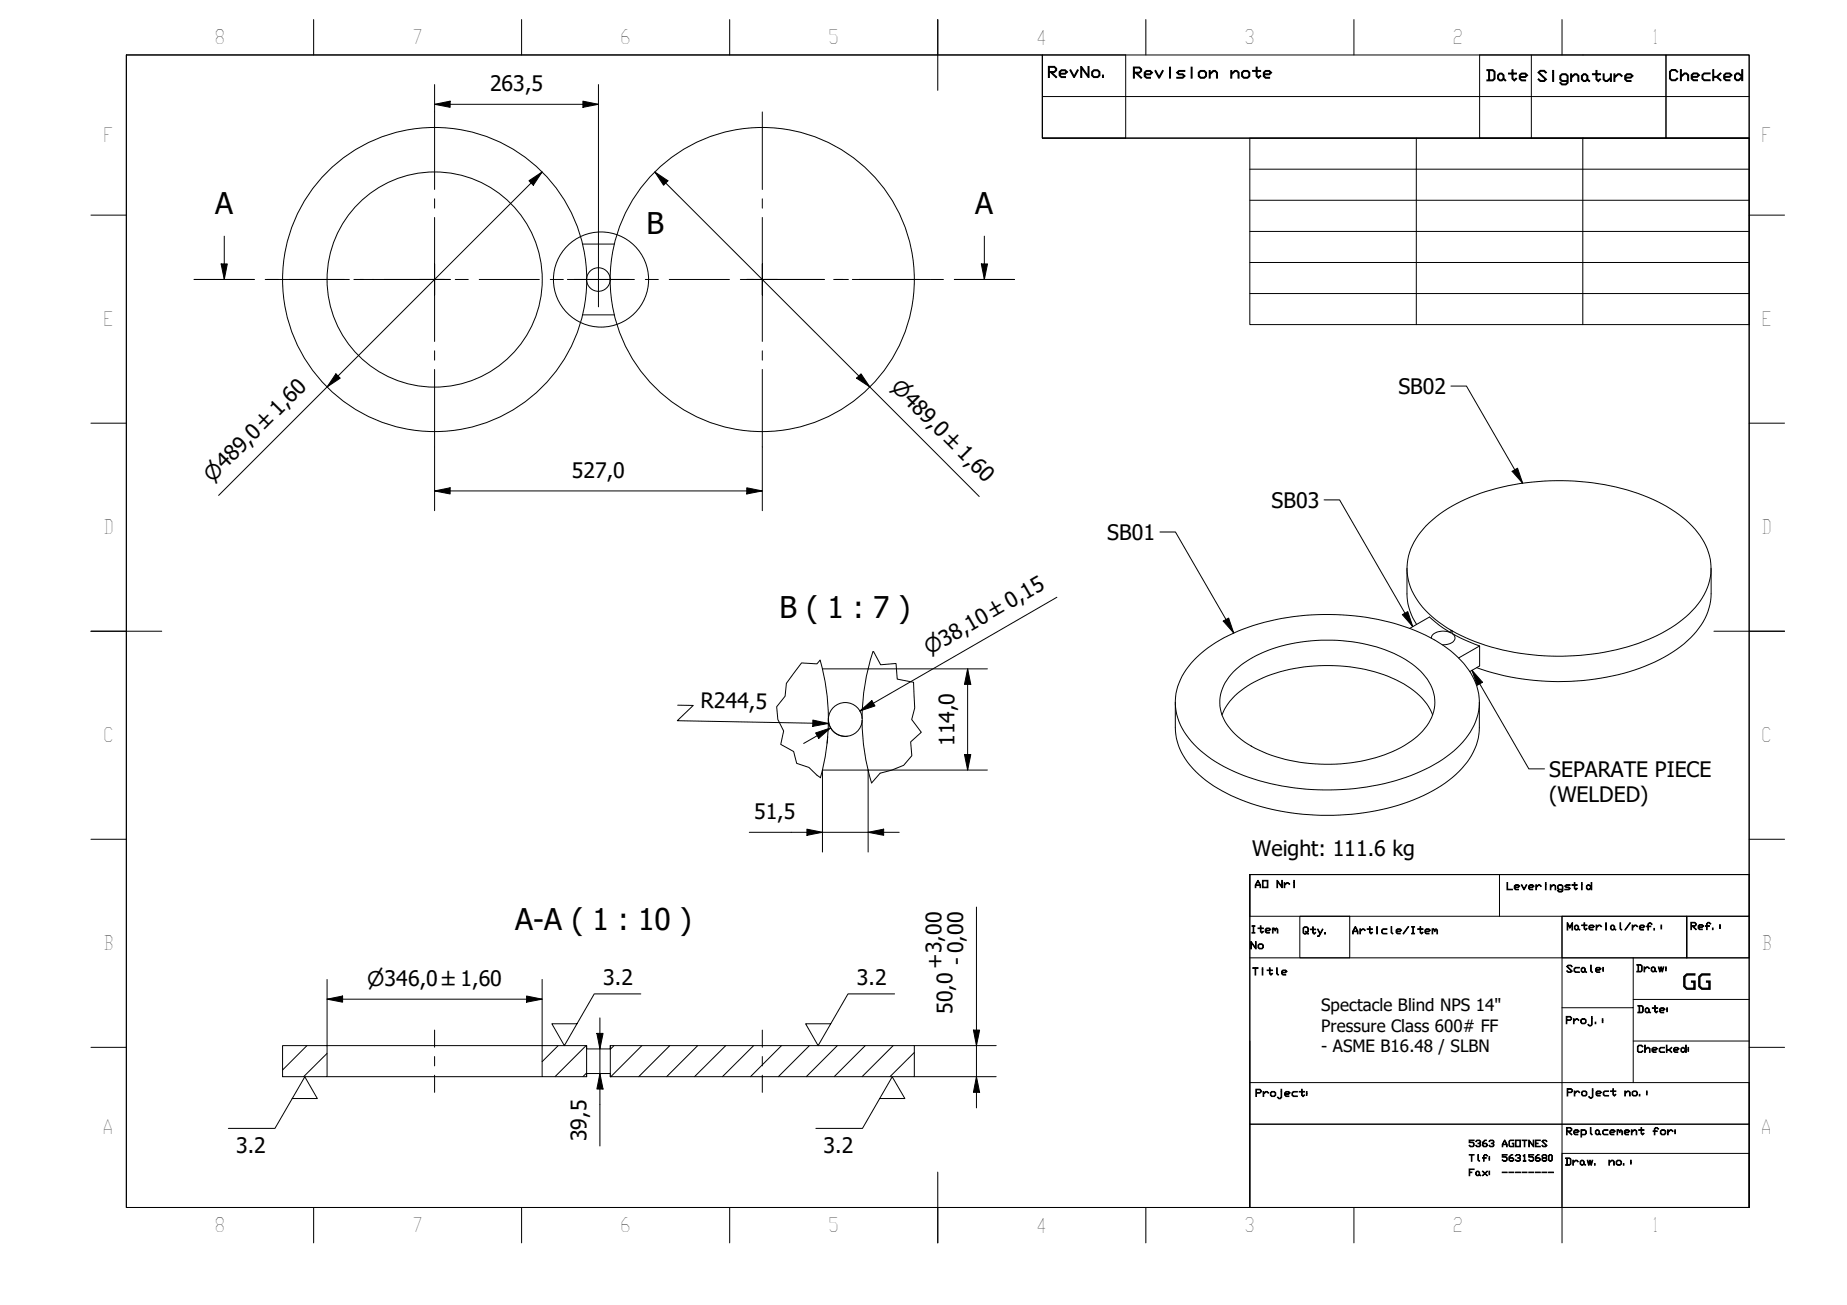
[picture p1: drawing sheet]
<svg xmlns="http://www.w3.org/2000/svg" width="297mm" height="210mm" viewBox="0 0 297 210" stroke-linecap="round" stroke-linejoin="round" font-family="sans-serif">
<!-- layer: Hatch (ISO) -->
<g fill="none" stroke="#000" stroke-width=".16">
<path d="M49.4 168.2l-4 3.9M52.6 169.4l-3.8 3.8M89.8 168.2l-2.6 2.6M94.3 168.2l-5 5M94.3 172.6l-.6 .6M98.7 168.2l-.6 .6M103.2 168.2l-5 5M107.7 168.2l-5 5M112.2 168.2l-5 5M116.7 168.2l-5 5M121.2 168.2l-5 5M125.7 168.2l-5 5"/>
<path d="M130.2 168.2l-5 5M134.7 168.2l-5 5M139.1 168.2l-4.9 5M143.6 168.2l-5 5M147 169.3l-3.9 3.9"/>
</g>
<!-- layer: Visible (ISO) -->
<g fill="none" stroke="#000" stroke-width=".16">
<path d="M93.7 39.3h5.1M93.7 50.6h5.1M94.3 44.8v.3M98.1 44.8a1.89 1.89 0 0 0-1.9-1.7 1.89 1.89 0 0 0-1.9 1.7 24.5 24.5 0 0 0-34.4-22.1 24.5 24.5 0 0 0-6.4 40.4 24.5 24.5 0 0 0 39.6-10.3 24.4 24.4 0 0 0 1.3-7.7 1.89 1.89 0 0 0 1.8 1.8 1.89 1.89 0 0 0 1.9-1.8M98.1 44.8a24.5 24.5 0 0 1 36.2-21.3 24.5 24.5 0 0 1 1.7 41.9 24.5 24.5 0 0 1-37.8-18.3l-.1-2M98.1 44.8v.3M226.3 91.4v4.1a9.1 9.1 0 0 0 1.5 4.9M275.2 91.4v4.1a10.6 10.6 0 0 1-4.4 8.1 29.5 29.5 0 0 1-15.3 5.8 40.4 40.4 0 0 1-18-2M131.9 106.2a34.9 34.9 0 0 1 1.3 9.3M132.3 107.6h7.3M133.2 115.9a34.9 34.9 0 0 1-1.3 9.2M133.2 115.5a2.72 2.72 0 0 1 4.2-2.1 2.72 2.72 0 0 1 0 4.6 2.72 2.72 0 0 1-4.2-2.1"/>
<path d="M133.2 115.5v.4M138.6 115.9a34.9 34.9 0 0 0 1.6 10M140.4 104.8a34.9 34.9 0 0 0-1.8 10.7M189 112.9v4.1a10.4 10.4 0 0 0 4.3 8 29.5 29.5 0 0 0 15.3 5.9 37.6 37.6 0 0 0 21.8-3.7 13.9 13.9 0 0 0 7.2-7.9l.3-1.7v-4.7M192 106.2a24 24 0 0 1 12.3-6.3 39.5 39.5 0 0 1 24.9 2.2 16.2 16.2 0 0 1 7.9 7.3 8.9 8.9 0 0 1-1.8 9.9 23.5 23.5 0 0 1-11.8 6.5 39.2 39.2 0 0 1-25.9-2.1 15.6 15.6 0 0 1-8-7.6 9.1 9.1 0 0 1 2.4-9.9zM196.5 115a10.7 10.7 0 0 1 5.9-5.6 27.7 27.7 0 0 1 22.1 0 10.9 10.9 0 0 1 5.9 5.6M198.4 108.1a19.8 19.8 0 0 1 11.7-4.9 26.2 26.2 0 0 1 15.9 2.9 9.2 9.2 0 0 1 4.7 5.9 7.1 7.1 0 0 1-2.8 6.4 21.7 21.7 0 0 1-13.1 4.5 24.6 24.6 0 0 1-14.7-3.6 8 8 0 0 1-3.9-6.7 7.2 7.2 0 0 1 2.2-4.5zM226.7 101.1l3.2-1.9 1.6 1.4 1.8 1.2M233.3 101.8a2.59 2.59 0 0 0-3 .5l-.1 .4M233.3 101.4a14.1 14.1 0 0 1-6.6-7.5 9 9 0 0 1 2.2-8.8 24.1 24.1 0 0 1 12.7-6.8 39.7 39.7 0 0 1 24.2 2 17.5 17.5 0 0 1 8.3 6.9 8.8 8.8 0 0 1-1.5 10.5 24 24 0 0 1-12.7 6.8 39.2 39.2 0 0 1-24.9-2.3l-1.5-.7M233.5 101.5l-.2-.1v.4M233.5 101.9a.86 .86 0 0 1 .5 .9 .86 .86 0 0 1-.8 .7l-1.2 .2"/>
<path d="M233.5 101.9l2.1 1.1 2.4 .9M233.5 101.5v.4M234.6 105.8l3.4-1.9v3.2l-1.6 .9M132.3 123.9h7.3M45.4 168.2h7.2v5h-7.2zM52.6 168.2h34.6M52.6 173.2h34.6M87.2 168.2h7.1v5h-7.1zM94.3 168.2v.5h3.8v-.5M94.3 173.2v-.5h3.8v.5M98.1 168.2h48.9v5h-48.9zM98.1 173.2h.1"/>
<circle cx="69.9" cy="45" r="17.3"/>
</g>
<!-- layer: Break Line (ISO) -->
<path d="M131.9 106.2l-.5 .6-2.5-.2-2.4 3.3-.2 2.1-1.4 1.7 .2 2 .9 1.9-.4 2.1 2 1.2 .5 1.9 2 .6 1.9 1.7M140.4 104.8h.1l1.1 2.1 2.5-.2 .2 2.5 2.6 .5 .2 4.2-.5 1.8 1.6 2.1-1.7 1.5 .1 2.3-1.3 1.5-1.9 .8-1.9 .5-1.3 1.5" fill="none" stroke="#000" stroke-width=".16"/>
<!-- layer: Section Line (ISO) -->
<g fill="none" stroke="#000" stroke-width=".16">
<path d="M36.1 38v7M158.3 38v7M31.2 45h9.7M35.6 42.5h1l-.5 2.5zM42.7 45h2M46.5 45h9.7M57.9 45h2.1M61.8 45h9.7M73.2 45h2.1M77.1 45h9.6M88.5 45h2.1M92.4 45h9.6"/>
<path d="M103.8 45h2.1M107.6 45h9.7M119.1 45h2.1M122.9 45h9.7M134.3 45h2.1M138.2 45h9.7M149.6 45h2.1M153.5 45h9.7M157.8 42.5h1l-.5 2.5z"/>
</g>
<path d="M35.6 42.5h1l-.5 2.5zM157.8 42.5h1l-.5 2.5z" fill="#000"/>
<!-- layer: Detail Boundary (ISO) -->
<circle cx="96.7" cy="45" r="7.7" fill="none" stroke="#000" stroke-width=".16"/>
<!-- layer: BOXES -->
<g fill="none" stroke="#000" stroke-width=".16">
<path d="M167.6 8.8v6.7h113.7M167.6 15.5v6.7h113.7M167.6 8.8h13.4v13.4h-13.4zM238 8.8h29.9v13.4h-29.9zM246.3 8.8v13.4M267.9 8.8h13.4v13.4h-13.4zM201 140.7h80.3h-80.3v6.7h80.3v-6.7v53.5h-80.3zM201 154.1h80.3M209 147.4h8.1v6.7h-8.1zM241.2 140.7v6.7M251.2 147.4h20.1v6.7v-6.7h10v6.7h-30.1zM251.2 147.4v46.8v-8.7h30.1v8.7"/>
<path d="M262.7 154.1v8h-11.5M201 174.1h80.3v6.7h-80.3v13.4M201 167.4v13.4h80.3v13.4M262.7 162.1v12M262.7 160.8h18.6M262.7 167.4h18.6M201 194.2h80.3"/>
</g>
<!-- layer: BORDER -->
<g fill="none" stroke="#000" stroke-width=".16">
<path d="M20.3 8.8h261v185.4h-261zM50.4 3.1v5.7M83.9 3.1v5.7M117.3 3.1v5.7M150.8 3.1v11.4M184.3 3.1v5.7M217.7 3.1v5.7M251.2 3.1v5.7M14.6 34.6h5.7M281.3 34.6h5.7M14.6 68.1h5.7M281.3 68.1h5.7"/>
<path d="M14.6 101.5h11.4M275.6 101.5h11.4M14.6 135h5.7M281.3 135h5.7M14.6 168.5h5.7M281.3 168.5h5.7M50.4 194.2v5.7M83.9 194.2v5.7M117.3 194.2v5.7M150.8 188.5v11.4M184.3 194.2v5.7M217.7 194.2v5.7"/>
<path d="M251.2 194.2v5.7"/>
</g>
<!-- layer: 0 -->
<path d="M20.3 8.8h147.3v13.4h113.7v30h-80.3v-30h80.3v118.5h-80.3v53.5h-180.7zM201 27.2h80.3M201 32.2h80.3M201 37.2h80.3M227.8 22.2v30M254.6 22.2v30M201 42.2h80.3M201 47.2h80.3" fill="none" stroke="#000" stroke-width=".16"/>
<!-- layer: Centerline (ISO) -->
<path d="M69.9 165.7v2.7M69.9 169.9v1.5M69.9 172.9v2.8M122.6 165.7v2.7M122.6 169.9v1.5M122.6 172.9v2.8" fill="none" stroke="#000" stroke-width=".16"/>
<!-- layer: Center Mark (ISO) -->
<g fill="none" stroke="#000" stroke-width=".16">
<path d="M69.9 18v12.5M122.6 18v12.5M69.9 35v10v-2.5M69.9 32v1.5M96.2 40v9.4M122.6 35v10v-2.5M122.6 32v1.5M42.9 45h12.5M56.9 45h1.5M59.9 45h10h-2.5M69.9 47.4v-2.4v9.9M69.9 56.4v1.5"/>
<path d="M69.9 59.4v12.5M72.4 45h-2.5h2.5M91.2 45h10M120.1 45h2.5h-2.5M122.6 47.4v-2.4v9.9M122.6 56.4v1.5M122.6 59.4v12.5M125.1 45h-2.5h10M134.1 45h1.5M137.1 45h12.4"/>
</g>
<!-- layer: Dimension (ISO) -->
<g fill="none" stroke="#000" stroke-width=".16">
<path d="M69.9 16.8l2.5-.5v1zM69.9 13.6v4.4M69.9 16.8h26.3M93.7 16.3l2.5 .5-2.5 .5zM96.2 13.6v26.4M85.1 29.1l2.1-1.4-1.4 2.1zM87.2 27.7l-52 52M105.3 27.7l2.1 1.4-.7 .7zM105.3 27.7l52.2 52.2M54 60.1l.7 .7-2.1 1.4zM69.9 79l2.5-.5v1zM69.9 79h52.7"/>
<path d="M69.9 71.9v10.2M120.1 78.5l2.5 .5-2.5 .5zM122.6 71.9v10.2M137.8 60.8l.7-.7 1.4 2.1zM170 96.1l-31.7 18.3 2.2-1.3M109 113.4l2.5 .1-2.6 2.4 24.3 .5M130.7 115.8l2.5 .6-2.5 .4zM131.2 117.9l2.4-.8-1.9 1.7zM133.1 118.5l-.1 1M133.2 116.6v-1.1a2.73 2.73 0 0 0 3.1 2.9M133.6 117.1l-4.4 2.5M138.3 114.4l1.9-1.7 .5 .9z"/>
<path d="M139.6 107.6h19.2M155.6 107.6l.5 2.5h-1zM155.6 107.6v16.3M120.5 133.9h24.1M129.8 133.4l2.5 .5-2.5 .5zM132.3 123.9v13.1M139.6 133.9l2.5-.5v1zM155.1 121.4h1l-.5 2.5zM158.8 123.9h-19.2v13.1M52.6 157.5v10.7M87.2 157.5v10.7M157 145.9v32.3"/>
<path d="M52.6 160.7l2.5-.5v1zM52.6 160.7h34.6M84.7 160.2l2.5 .5-2.5 .5zM96 166.2h1l-.5 2.5zM96.5 172.7l.5 2.5h-1zM96.5 163.7v20.6M147 173.2h13.2M147 168.2h13.2M156.5 165.7h1l-.5 2.5zM157 173.2l.5 2.5h-1z"/>
</g>
<g fill="#000">
<path d="M69.9 16.8l2.5-.5v1zM93.7 16.3l2.5 .5-2.5 .5zM85.1 29.1l2.1-1.4-1.4 2.1zM105.3 27.7l2.1 1.4-.7 .7zM54 60.1l.7 .7-2.1 1.4zM69.9 79l2.5-.5v1zM120.1 78.5l2.5 .5-2.5 .5zM137.8 60.8l.7-.7 1.4 2.1zM130.7 115.8l2.5 .6-2.5 .4zM131.2 117.9l2.4-.8-1.9 1.7zM138.3 114.4l1.9-1.7 .5 .9zM155.6 107.6l.5 2.5h-1z"/>
<path d="M129.8 133.4l2.5 .5-2.5 .5zM139.6 133.9l2.5-.5v1zM155.1 121.4h1l-.5 2.5zM52.6 160.7l2.5-.5v1zM84.7 160.2l2.5 .5-2.5 .5zM96 166.2h1l-.5 2.5zM96.5 172.7l.5 2.5h-1zM156.5 165.7h1l-.5 2.5zM157 173.2l.5 2.5h-1z"/>
</g>
<!-- layer: Symbol (ISO) -->
<path d="M233.3 62.1h2.5l9.1 15.6M243.2 75.8l.9-.5 .8 2.4zM186.5 85.6h2.5l9.4 16.2M196.7 99.9l.9-.5 .8 2.4zM212.9 80.4h2.5l11.8 20.4M225.5 98.9l.9-.5 .8 2.4zM236.7 107.8l1.7 1.9-.8 .5zM236.7 107.8l9.2 15.9h2.5M103.1 159.9h-7.5l-4.8 8.3-2-3.5h4M143.9 159.9h-7.5l-4.8 8.3-2-3.5h4M47 176.7h4l-2-3.5-4.8 8.3h-7.5M141.5 176.7h4l-2-3.5-4.8 8.3h-7.5" fill="none" stroke="#000" stroke-width=".16"/>
<path d="M243.2 75.8l.9-.5 .8 2.4zM196.7 99.9l.9-.5 .8 2.4zM225.5 98.9l.9-.5 .8 2.4zM236.7 107.8l1.7 1.9-.8 .5z" fill="#000"/>
<g font-size="4.8">
<text x="34.6" y="34.5">А</text>
<text x="156.8" y="34.5">А</text>
<text x="104" y="37.6">B</text>
<text x="125.4" y="99.4">B ( 1 : 7 )</text>
<text x="82.8" y="149.5">А-А ( 1 : 10 )</text>
</g>
<g font-size="3.4">
<text x="78.8" y="14.6">263,5</text>
<text x="224.9" y="63.3">SB02</text>
<text x="92" y="76.8">527,0</text>
<text x="204.5" y="81.7">SB03</text>
<text x="178.1" y="86.8">SB01</text>
<text x="112.7" y="113.8" transform="rotate(1 112.7 113.8)">R244,5</text>
<text x="153.5" y="120" transform="rotate(-90 153.5 120)">114,0</text>
<text x="249.2" y="124.9">SEPARATE PIECE</text>
<text x="121.3" y="131.7">51,5</text>
<text x="249.2" y="129">(WELDED)</text>
<text x="201.4" y="137.6">Weight: 111.6 kg</text>
<text x="151.5" y="155.8" transform="rotate(-90 151.5 155.8)">+3,00</text>
<text x="155" y="155.2" transform="rotate(-90 155 155.2)">- 0,00</text>
<text x="97" y="158.4">3.2</text>
<text x="137.8" y="158.4">3.2</text>
<text x="270.5" y="159.1">GG</text>
<text x="153.2" y="163.1" transform="rotate(-90 153.2 163.1)">50,0</text>
<text x="38" y="185.5">3.2</text>
<text x="94.3" y="183.6" transform="rotate(-90 94.3 183.6)">39,5</text>
<text x="132.5" y="185.5">3.2</text>
</g>
<g font-size="3.3">
<text x="143.2" y="62.5" transform="rotate(45 143.2 62.5)">⌀489,0 ±1,60</text>
<text x="34.2" y="77.6" transform="rotate(-45 34.2 77.6)">⌀489,0 ±1,60</text>
<text x="149.5" y="105.4" transform="rotate(-30 149.5 105.4)">⌀38,10 ±0,15</text>
<text x="59.1" y="158.6">⌀346,0 ±1,60</text>
</g>
<g font-size="3.2">
<text x="34.5" y="7.1">8</text>
<text x="66.3" y="7.1">7</text>
<text x="99.7" y="7.1">6</text>
<text x="133.2" y="7.1">5</text>
<text x="166.6" y="7.2">4</text>
<text x="200.1" y="7.1">3</text>
<text x="233.6" y="7.1">2</text>
<text x="265.6" y="7.1">1</text>
<text x="16.6" y="22.9">F</text>
<text x="283.3" y="22.9">F</text>
<text x="16.6" y="52.5">E</text>
<text x="283.3" y="52.5">E</text>
<text x="16.6" y="86">D</text>
<text x="283.3" y="86">D</text>
<text x="16.6" y="119.4">C</text>
<text x="283.3" y="119.4">C</text>
<text x="16.6" y="152.9">B</text>
<text x="283.3" y="152.9">B</text>
<text x="16.5" y="182.4">A</text>
<text x="283.2" y="182.4">A</text>
<text x="34.5" y="198.2">8</text>
<text x="66.3" y="198.2">7</text>
<text x="99.7" y="198.2">6</text>
<text x="133.2" y="198.2">5</text>
<text x="166.6" y="198.3">4</text>
<text x="200.1" y="198.2">3</text>
<text x="233.6" y="198.2">2</text>
<text x="265.6" y="198.2">1</text>
</g>
<g font-size="2.7">
<text x="212.5" y="162.7">Spectacle Blind NPS 14&quot;</text>
<text x="212.5" y="166">Pressure Class 600# FF</text>
<text x="212.5" y="169.3">- ASME B16.48 / SLBN</text>
</g>
<g font-size="2.4">
<text x="168.4" y="12.4">RevNo.</text>
<text x="182.1" y="12.5">Revision</text>
<text x="197.7" y="12.5">note</text>
<text x="238.9" y="13">Date</text>
<text x="247.1" y="13.1">Signature</text>
<text x="268.3" y="12.9">Checked</text>
</g>
<g font-size="1.6">
<text x="201.7" y="142.8">AO</text>
<text x="205.2" y="142.8">Nri</text>
<text x="242.2" y="143.1">Leveringstid</text>
<text x="251.9" y="149.6">Material/ref.:</text>
<text x="271.8" y="149.5">Ref.:</text>
<text x="201" y="150.1">Item</text>
<text x="201" y="152.6">No</text>
<text x="209.4" y="150.2">Qty.</text>
<text x="217.4" y="150.2">Article/Item</text>
<text x="201.3" y="156.8">Title</text>
<text x="251.8" y="156.4">Scale:</text>
<text x="263.1" y="156.3">Draw:</text>
<text x="251.7" y="164.6">Proj.:</text>
<text x="263.2" y="162.9">Date:</text>
<text x="263.2" y="169.3">Checked:</text>
<text x="201.8" y="176.4">Project:</text>
<text x="251.9" y="176.3">Project</text>
<text x="261.2" y="176.3">no.:</text>
<text x="251.8" y="182.5">Replacement</text>
<text x="265.7" y="182.5">for:</text>
<text x="251.6" y="187.4">Draw.</text>
<text x="258.6" y="187.4">no.:</text>
</g>
<g font-size="1.5">
<text x="236.1" y="184.4">5363</text>
<text x="241.4" y="184.4">AGOTNES</text>
<text x="236.1" y="186.8">Tlf:</text>
<text x="236.1" y="189.1">Fax:</text>
<text x="241.4" y="186.8">56315680</text>
<text x="241.4" y="189.1">--------</text>
</g>
</svg>
